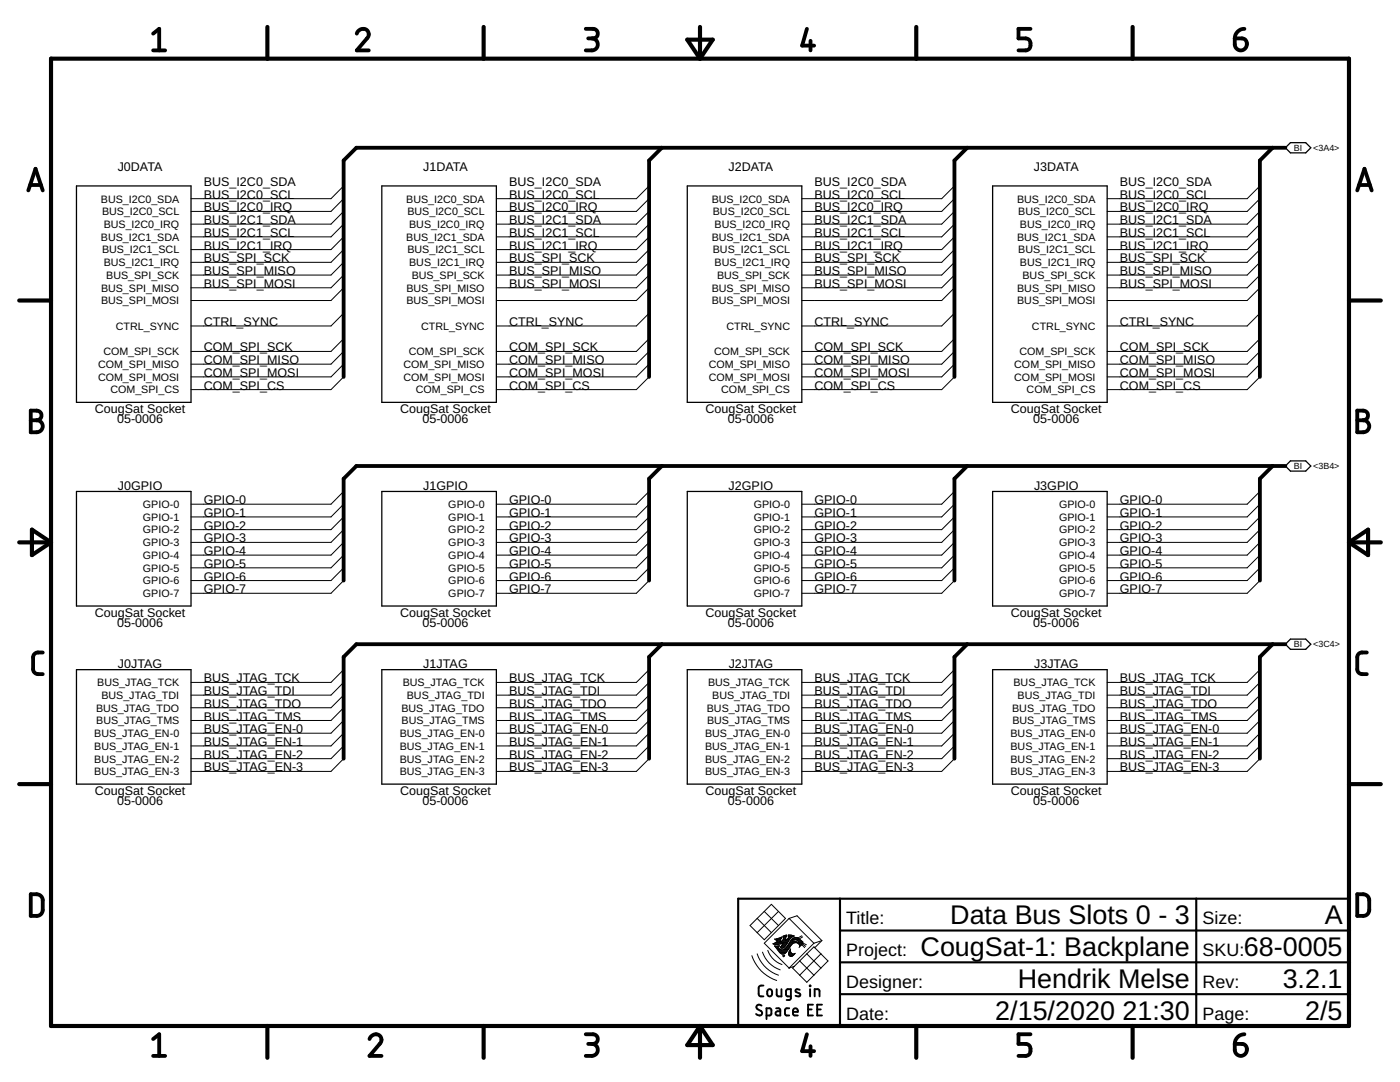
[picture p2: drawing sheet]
<svg xmlns="http://www.w3.org/2000/svg" width="279mm" height="216mm" viewBox="0 0 279 216" stroke-linecap="round" stroke-linejoin="round" font-family="sans-serif">
<g fill="none" stroke="#000" stroke-width=".83">
<path d="M10.2 11.7h259v193h-259zM53.4 5.4v6.3M96.5 5.4v6.3M137.2 7.9h5l-2.5 3.8zM139.7 5.4v6.3M182.9 5.4v6.3M226 5.4v6.3M3.8 60h6.4M269.2 60h6.4M3.8 108.2h6.4M6.4 105.7l3.8 2.5-3.8 2.6zM269.2 108.2h6.4"/>
<path d="M269.2 108.2l3.8-2.5v5.1zM3.8 156.5h6.4M269.2 156.5h6.4M53.4 204.7v6.4M96.5 204.7v6.4M139.7 204.7v6.4M139.7 204.7l2.5 3.8h-5zM182.9 204.7v6.4M226 204.7v6.4"/>
</g>
<g fill="none" stroke="#000" stroke-width=".76">
<path d="M30.6 6.7l1.2-.9v4.3M30.6 10.1h2.4M71.2 6.7a1.18 1.18 0 0 1 1.6-.9 1.18 1.18 0 0 1 .6 1.7l-2.2 2.6h2.4M116.9 5.8h1.4a.95 .95 0 0 1 1 .9 .95 .95 0 0 1-1 1h-.9M118.1 7.7a1.2 1.2 0 0 1 1.2 1.2 1.2 1.2 0 0 1-1.2 1.2h-1.2M161 5.8l-.9 3.3h2.4M161.8 8.1v2M205.7 5.8h-2.4v1.9h1.4a1.22 1.22 0 0 1 1 1.2 1.22 1.22 0 0 1-1 1.2h-1.4M246.4 7.7h1.5a1.2 1.2 0 0 1 .9 1.3 1.2 1.2 0 0 1-1.2 1 1.2 1.2 0 0 1-1.2-1.1zM248.3 5.8a1.92 1.92 0 0 0-1.9 1.9M5.7 38l1.4-4.3 1.4 4.3M6 36.9h2.2"/>
<path d="M132.1 29.5l-2.6 2.5v43.2M193 29.5l-2.5 2.5v43.2M254 29.5l-2.6 2.5v43.2M256.5 29.5h-185.4l-2.5 2.5v43.2M270.9 38l1.4-4.3 1.4 4.3M271.2 36.9h2.2M6.1 81.9h1.2a.96 .96 0 0 1 1 1 .96 .96 0 0 1-1 1 1.2 1.2 0 0 1 1.2 1.2 1.2 1.2 0 0 1-1.2 1.2h-1.2zM6.1 83.9h1.2M132.1 93l-2.6 2.5v20.3M193 93l-2.5 2.5v20.3M254 93l-2.6 2.5v20.3M256.5 93h-185.4l-2.5 2.5v20.3"/>
<path d="M270.9 81.9h1.2a.96 .96 0 0 1 .9 1 .96 .96 0 0 1-.9 1 1.2 1.2 0 0 1 1.2 1.2 1.2 1.2 0 0 1-1.2 1.2h-1.2zM270.9 83.9h1.2M8.5 130.2a1.65 1.65 0 0 0-1.6 .3l-.3 .6v2.4l.3 .7a1.71 1.71 0 0 0 1.6 .3M132.1 128.5l-2.6 2.6v20.3M193 128.5l-2.5 2.6v20.3M254 128.5l-2.6 2.6v20.3M256.5 128.5h-185.4l-2.5 2.6v20.3M272.8 130.2a1.65 1.65 0 0 0-1.7 .3l-.2 .6v2.7l.2 .4a1.71 1.71 0 0 0 1.7 .3M6.1 178.4a2.43 2.43 0 0 1 2 .3l.3 .4 .1 .5v2.2l-.4 .7a2.35 2.35 0 0 1-2 .3zM270.9 178.4a2.43 2.43 0 0 1 1.9 .3l.3 .4 .2 .5-.1 2.2-.4 .7a2.35 2.35 0 0 1-1.9 .3zM30.6 207.3l1.2-.9v4.3M30.6 210.7h2.4"/>
<path d="M73.7 207.3a1.18 1.18 0 0 1 1.6-.9 1.18 1.18 0 0 1 .6 1.7l-2.2 2.6h2.4M116.9 206.4h1.4a.96 .96 0 0 1 1 .9 .96 .96 0 0 1-1 1h-.9M118.1 208.3a1.2 1.2 0 0 1 1.2 1.2 1.2 1.2 0 0 1-1.2 1.2h-1.2M161 206.4l-.9 3.3h2.4M161.8 208.8v1.9M205.7 206.4h-2.4v1.9h1.4a1.22 1.22 0 0 1 1 1.2 1.22 1.22 0 0 1-1 1.2h-1.4M246.4 208.3h1.5a1.2 1.2 0 0 1 .9 1.3 1.2 1.2 0 0 1-1.2 1.1 1.2 1.2 0 0 1-1.2-1.2zM248.3 206.4a1.95 1.95 0 0 0-1.9 1.9"/>
</g>
<path d="M167.6 179.3v25.4M238.7 179.3v25.4M269.2 179.3h-121.9v25.4M167.6 198.4h101.6M167.6 192h101.6M167.6 185.7h101.6" fill="none" stroke="#000" stroke-width=".42"/>
<g fill="none" stroke="#000" stroke-width=".2">
<path d="M68.6 37.1l-2.5 2.5h-28M68.6 39.6l-2.5 2.6h-28M129.5 37.1l-2.5 2.5h-27.9M129.5 39.6l-2.5 2.6h-27.9M190.5 37.1l-2.6 2.5h-27.9M190.5 39.6l-2.6 2.6h-27.9M251.4 37.1l-2.5 2.5h-27.9M251.4 39.6l-2.5 2.6h-27.9M68.6 42.2l-2.5 2.5h-28M68.6 44.7l-2.5 2.6h-28M68.6 47.3l-2.5 2.5h-28M68.6 49.8l-2.5 2.5h-28"/>
<path d="M68.6 52.3l-2.5 2.6h-28M68.6 54.9l-2.5 2.5h-28M68.6 57.4l-2.5 2.6h-28M129.5 42.2l-2.5 2.5h-27.9M129.5 44.7l-2.5 2.6h-27.9M129.5 47.3l-2.5 2.5h-27.9M129.5 49.8l-2.5 2.5h-27.9M129.5 52.3l-2.5 2.6h-27.9M129.5 54.9l-2.5 2.5h-27.9M129.5 57.4l-2.5 2.6h-27.9M190.5 42.2l-2.6 2.5h-27.9M190.5 44.7l-2.6 2.6h-27.9"/>
<path d="M190.5 47.3l-2.6 2.5h-27.9M190.5 49.8l-2.6 2.5h-27.9M190.5 52.3l-2.6 2.6h-27.9M190.5 54.9l-2.6 2.5h-27.9M190.5 57.4l-2.6 2.6h-27.9M251.4 42.2l-2.5 2.5h-27.9M251.4 44.7l-2.5 2.6h-27.9M251.4 47.3l-2.5 2.5h-27.9M251.4 49.8l-2.5 2.5h-27.9M251.4 52.3l-2.5 2.6h-27.9M251.4 54.9l-2.5 2.5h-27.9M251.4 57.4l-2.5 2.6h-27.9"/>
<path d="M68.6 62.5l-2.5 2.5h-28M68.6 67.6l-2.5 2.5h-28M68.6 70.1l-2.5 2.6h-28M68.6 72.7l-2.5 2.5h-28M68.6 75.2l-2.5 2.5h-28M129.5 62.5l-2.5 2.5h-27.9M129.5 67.6l-2.5 2.5h-27.9M129.5 70.1l-2.5 2.6h-27.9M129.5 72.7l-2.5 2.5h-27.9M129.5 75.2l-2.5 2.5h-27.9M190.5 62.5l-2.6 2.5h-27.9M190.5 67.6l-2.6 2.5h-27.9"/>
<path d="M190.5 70.1l-2.6 2.6h-27.9M190.5 72.7l-2.6 2.5h-27.9M190.5 75.2l-2.6 2.5h-27.9M251.4 62.5l-2.5 2.5h-27.9M251.4 67.6l-2.5 2.5h-27.9M251.4 70.1l-2.5 2.6h-27.9M251.4 72.7l-2.5 2.5h-27.9M251.4 75.2l-2.5 2.5h-27.9M68.6 98.1l-2.5 2.5h-28M129.5 98.1l-2.5 2.5h-27.9M190.5 98.1l-2.6 2.5h-27.9M251.4 98.1l-2.5 2.5h-27.9"/>
<path d="M68.6 100.6l-2.5 2.5h-28M68.6 103.1l-2.5 2.6h-28M68.6 105.7l-2.5 2.5h-28M68.6 108.2l-2.5 2.6h-28M68.6 110.8l-2.5 2.5h-28M68.6 113.3l-2.5 2.5h-28M68.6 115.8l-2.5 2.6h-28M129.5 100.6l-2.5 2.5h-27.9M129.5 103.1l-2.5 2.6h-27.9M129.5 105.7l-2.5 2.5h-27.9M129.5 108.2l-2.5 2.6h-27.9M129.5 110.8l-2.5 2.5h-27.9"/>
<path d="M129.5 113.3l-2.5 2.5h-27.9M129.5 115.8l-2.5 2.6h-27.9M190.5 100.6l-2.6 2.5h-27.9M190.5 103.1l-2.6 2.6h-27.9M190.5 105.7l-2.6 2.5h-27.9M190.5 108.2l-2.6 2.6h-27.9M190.5 110.8l-2.6 2.5h-27.9M190.5 113.3l-2.6 2.5h-27.9M190.5 115.8l-2.6 2.6h-27.9M251.4 100.6l-2.5 2.5h-27.9M251.4 103.1l-2.5 2.6h-27.9M251.4 105.7l-2.5 2.5h-27.9"/>
<path d="M251.4 108.2l-2.5 2.6h-27.9M251.4 110.8l-2.5 2.5h-27.9M251.4 113.3l-2.5 2.5h-27.9M251.4 115.8l-2.5 2.6h-27.9M68.6 133.6l-2.5 2.6h-28M68.6 136.2l-2.5 2.5h-28M68.6 138.7l-2.5 2.5h-28M129.5 133.6l-2.5 2.6h-27.9M129.5 136.2l-2.5 2.5h-27.9M129.5 138.7l-2.5 2.5h-27.9M190.5 133.6l-2.6 2.6h-27.9M190.5 136.2l-2.6 2.5h-27.9"/>
<path d="M190.5 138.7l-2.6 2.5h-27.9M251.4 133.6l-2.5 2.6h-27.9M251.4 136.2l-2.5 2.5h-27.9M251.4 138.7l-2.5 2.5h-27.9M68.6 141.2l-2.5 2.6h-28M68.6 143.8l-2.5 2.5h-28M68.6 146.3l-2.5 2.5h-28M68.6 148.8l-2.5 2.6h-28M68.6 151.4l-2.5 2.5h-28M129.5 141.2l-2.5 2.6h-27.9M129.5 143.8l-2.5 2.5h-27.9M129.5 146.3l-2.5 2.5h-27.9"/>
<path d="M129.5 148.8l-2.5 2.6h-27.9M129.5 151.4l-2.5 2.5h-27.9M190.5 141.2l-2.6 2.6h-27.9M190.5 143.8l-2.6 2.5h-27.9M190.5 146.3l-2.6 2.5h-27.9M190.5 148.8l-2.6 2.6h-27.9M190.5 151.4l-2.6 2.5h-27.9M251.4 141.2l-2.5 2.6h-27.9M251.4 143.8l-2.5 2.5h-27.9M251.4 146.3l-2.5 2.5h-27.9M251.4 148.8l-2.5 2.6h-27.9M251.4 151.4l-2.5 2.5h-27.9"/>
<path d="M150.1 190.7a7.7 7.7 0 0 0 4.9 4.9M151.1 190.3a6.7 6.7 0 0 0 4.3 4.3M151.1 183.3l-1.4 1.4 2.8 2.8 2.9-2.8M151.1 183.3l2.8 2.8M152.2 190a5.6 5.6 0 0 0 3.5 3.5M152.5 181.9l1.4-1.5 2.9 2.9-1.4 1.4M152.5 181.9l-1.4 1.4M152.5 181.9l2.9 2.8M153.2 189.6a4.6 4.6 0 0 0 2.9 2.9M154.3 188.3h1.7M154.5 188.4h1M154.6 188.2h2.5"/>
<path d="M154.7 188.9h.7M154.7 187.5h1.1M154.8 189h.5M154.8 188h2.4M154.9 189.1h.4M154.9 187.6h.8M155 187.3h.9M155 189.2h.4M155 187.9h.7M155.1 189.4h.5M155.1 187.7h.6M155.1 187.8h.6"/>
<path d="M155.2 189.5h.6M155.2 188.8h.3M155.2 189.6h2M155.3 189v.1M155.3 189.7h1.8M155.4 181.9l-4.3 4.2M155.4 187.2h.6M155.4 188.9l.2-.2-1 .1 .9 1.1M155.4 188.9l-.1 .1M155.4 189.8h1.7M155.5 189.9h1.5M155.5 189.9l.5 .5 .6-.1"/>
<path d="M155.6 190.1h1.3M155.7 187.1h.3M155.7 187.9h1.6M155.7 190.2h1M155.7 187.6v.4M155.7 189h.8M155.8 189.1h.6M155.9 188.9l-.2 .1 .1 .1M155.9 188.9h.7M155.9 190.3h.7M155.9 187h.1M156 187l-1.4 .4 .6 .3-1 .6 .8 .2 1.3-.3-.3 .5"/>
<path d="M156 187v.3l-.3 .3M156 188.8h.7M156 188.7l-.1 .2M156 187.8h1.4M156 188.6h.8M156.1 188.5h.8M156.1 187.7h1.3M156.2 188.4h.8M156.2 187.6l-.5 .4M156.2 188.3h.9M156.2 187.6h.6M156.3 186.9h.7"/>
<path d="M156.3 190.8h.2M156.3 187.1h.5M156.3 187h.5M156.3 187.5h.5M156.4 187.3h.4M156.4 190.9h.1M156.4 189.5h.9M156.4 187.2h.4M156.4 186.8h.6M156.5 190.8l-.1 .1M156.6 190.6h.1M156.6 189.4h.8"/>
<path d="M156.6 190.6l-.4 .1 .2 .2M156.6 190.6l-.1 .2M156.7 189.2h.8M156.8 186.6h.2M156.8 189.1h.7M156.9 187.6h.6M157 189h.6M157 189a.92 .92 0 0 1-1.7 .1M157 186.9h-.2v.3M157 186.9v-.3l-.7 .2v.4l.1-.1-.2 .5M157 188.9h.7M157 187.5h.6"/>
<path d="M157.1 188.8h.7M157.2 187.3h.5M157.2 189.7l-.6 .6M157.2 188.6h.7M157.3 187.2h.5M157.3 188.5h.7M157.3 186.8h1.1M157.3 186.6h.7M157.3 189.5l-.1 .2M157.4 188.4h.7M157.4 187.1h.5M157.4 190.4l.2 .4"/>
<path d="M157.4 190.4h1.1M157.4 190.3h.7M157.4 190.2h.5M157.4 187l-.1-.4 1.2 .2a3 3 0 0 0-1.6 1.8l-.6 .6-.5-.1M157.4 187l-.6 .6v-.4M157.4 187h.7M157.4 190.5h1M157.4 190.1h.4M157.4 188.3h.8M157.5 186.9h.8M157.5 183.3l4.9 4.9M157.5 183.3l-5 4.9 5 5"/>
<path d="M157.5 183.3l1.6-.6 4.9 5M157.5 189.9h.3M157.5 190.6h.8M157.5 188.2h1M157.5 189.8h.3M157.6 189.7h.1M157.6 188h1.5M157.6 189.6l.2-.2-.1 .3M157.6 189.6l-.2 .8M157.6 189.6h.1M157.6 190.8h.5M157.6 187.9h1.4"/>
<path d="M157.7 189.5h.1M157.7 188.9l-.4 .6M157.7 189.7l.1 .4M157.7 187.8h1M157.7 187.8l-.7 1.2M157.7 187.8a1.15 1.15 0 0 1 2.1-.2l.2 .2M157.8 187.7h.4M157.8 190.1l.3 .2h.5M157.9 187.6h.4M158 187.5h.6M158.1 188.4l-.4 .5M158.1 187.3h1.4"/>
<path d="M158.3 187.2h1M158.5 190.4l-.5 .4h-.4M158.5 187.1h.6M158.6 190.3l.1-.1-.2 .2M158.6 190.3h.1M158.7 187.5h.9M159 187.6l.2 .1M159 187.6l-.4-.1-.5 .3h.6l.4 .2M159 187.6h.8M159.1 188l.2 .2M159.2 187.7h.7M159.2 188.2h.1"/>
<path d="M159.2 187.7l.2 .3M159.3 187.8h.8M159.3 188.2l-.6-.1-.6 .3M159.3 188.2h.1M159.3 188.3h.8M159.3 187.9h.9M159.4 188h.8M159.4 188v.2h-.1l.2 .2M159.4 188.2h.8M159.5 188.4h.5M159.5 188.4l.1 .3M159.5 188.5h.5"/>
<path d="M159.6 188.9l-.1 .2M159.6 188.6h.2M159.6 188.9h.1M159.6 191.7l2.8 2.9M159.6 188.8h.1M159.6 188.7v.2M160 188.5l.6 .6M160 186.7l-.8 .5M160 187.8l.2 .1M160.1 188.3l.7 .5M160.1 188.3l-.5 .6M160.2 188.2l.7 .3"/>
<path d="M160.2 186.9l-.7 .5M160.2 187.9l-.1 .4M161 190.3l-2.8 2.9 2.8 2.8 1.4-1.4M161 190.3l1.4-1.4 2.8 2.8-1.4 1.5M161 190.3l2.8 2.9M162.4 188.2l-4.9 5 1-.4M163.8 193.2l-1.4 1.4M163.8 190.3l-4.2 4.3M164 187.7l-1.6 .5M164 187.7l-1.4 1.4"/>
</g>
<g fill="none" stroke="#000" stroke-width=".38">
<path d="M152.4 196.7h-.7l-.3 .4 .1 1.5 .2 .2h.7M153.2 197.5l.5-.1a.81 .81 0 0 1 0 1.4h-.3l-.2-.3zM155 197.4v1.2l.4 .2h.6v-1.4M157.8 198.8h-.7l-.2-.2v-.9l.2-.3h.7v1.8l-.2 .3h-.6M159.6 197.5l-.7-.1-.2 .4 1 .5v.4a.75 .75 0 0 1-.9 0M161.6 196.7l.1 .1zM161.7 197.4v1.4M162.6 198.8v-1.4l.8 .1 .2 1.3M152 200.7a.54 .54 0 0 0-.8-.1 .54 .54 0 0 0 0 .8l.7 .3a.54 .54 0 0 1 0 .9 .54 .54 0 0 1-.8-.1l-.2-.2M153 202.6h.7l.2-.2v-1l-.2-.2h-.7v2.1M154.9 201.2h.6l.2 .2v1.2h-.5a.42 .42 0 0 1-.4-.4 .42 .42 0 0 1 .4-.4h.5M157.5 201.2h-.6l-.2 .3 .1 1 .7 .1"/>
<path d="M158.3 201.9h.9a.5 .5 0 0 0-.3-.7 .5 .5 0 0 0-.6 .5l.1 .8 .8 .1M161.3 201.4h.7M162.2 200.5h-.9v2.1h.9M163.1 201.4h.7M164 200.5h-.9v2.1h.9"/>
</g>
<g fill="none" stroke="#000" stroke-width=".25">
<path d="M15.3 37.1h22.8v43.2h-22.8zM76.2 37.1h22.9v43.2h-22.9zM137.2 37.1h22.8v43.2h-22.8zM198.1 37.1h22.9v43.2h-22.9zM256.5 29.5l1-1h3.1l1 1-1 1h-3.1zM15.3 98.1h22.8v22.8h-22.8zM76.2 98.1h22.9v22.8h-22.9zM137.2 98.1h22.8v22.8h-22.8zM198.1 98.1h22.9v22.8h-22.9zM257.5 92h3.1l1 1-1 1h-3.1l-1-1zM15.3 133.6h22.8v22.9h-22.8zM76.2 133.6h22.9v22.9h-22.9z"/>
<path d="M137.2 133.6h22.8v22.9h-22.8zM198.1 133.6h22.9v22.9h-22.9zM257.5 127.5h3.1l1 1-1 1.1h-3.1l-1-1.1z"/>
</g>
<g font-size="5.4">
<text x="189.7" y="184.4">Data Bus Slots 0 - 3</text>
<text x="264.4" y="184.4">A</text>
<text x="183.7" y="190.8">CougSat-1: Backplane</text>
<text x="248.2" y="190.8">68-0005</text>
<text x="203.1" y="197.1">Hendrik Melse</text>
<text x="256" y="197.1">3.2.1</text>
<text x="198.6" y="203.5">2/15/2020</text>
<text x="224" y="203.5">21:30</text>
<text x="260.5" y="203.5">2/5</text>
</g>
<g font-size="3.6">
<text x="168.9" y="184.4">Title:</text>
<text x="240" y="184.4">Size:</text>
<text x="168.9" y="190.8">Project:</text>
<text x="240" y="190.8">SKU:</text>
<text x="168.9" y="197.1">Designer:</text>
<text x="240" y="197.1">Rev:</text>
<text x="168.9" y="203.5">Date:</text>
<text x="240" y="203.5">Page:</text>
</g>
<g font-size="2.5">
<text x="23.5" y="34.2">J0DATA</text>
<text x="84.4" y="34.2">J1DATA</text>
<text x="145.4" y="34.2">J2DATA</text>
<text x="206.3" y="34.2">J3DATA</text>
<text x="40.7" y="37.1">BUS_I2C0_SDA</text>
<text x="40.7" y="39.7">BUS_I2C0_SCL</text>
<text x="101.6" y="37.1">BUS_I2C0_SDA</text>
<text x="101.6" y="39.7">BUS_I2C0_SCL</text>
<text x="162.6" y="37.1">BUS_I2C0_SDA</text>
<text x="162.6" y="39.7">BUS_I2C0_SCL</text>
<text x="223.5" y="37.1">BUS_I2C0_SDA</text>
<text x="223.5" y="39.7">BUS_I2C0_SCL</text>
<text x="40.7" y="42.2">BUS_I2C0_IRQ</text>
<text x="40.7" y="44.7">BUS_I2C1_SDA</text>
<text x="40.7" y="47.3">BUS_I2C1_SCL</text>
<text x="101.6" y="42.2">BUS_I2C0_IRQ</text>
<text x="101.6" y="44.7">BUS_I2C1_SDA</text>
<text x="101.6" y="47.3">BUS_I2C1_SCL</text>
<text x="162.6" y="42.2">BUS_I2C0_IRQ</text>
<text x="162.6" y="44.7">BUS_I2C1_SDA</text>
<text x="162.6" y="47.3">BUS_I2C1_SCL</text>
<text x="223.5" y="42.2">BUS_I2C0_IRQ</text>
<text x="223.5" y="44.7">BUS_I2C1_SDA</text>
<text x="223.5" y="47.3">BUS_I2C1_SCL</text>
<text x="40.7" y="49.8">BUS_I2C1_IRQ</text>
<text x="40.7" y="52.3">BUS_SPI_SCK</text>
<text x="101.6" y="49.8">BUS_I2C1_IRQ</text>
<text x="101.6" y="52.3">BUS_SPI_SCK</text>
<text x="162.6" y="49.8">BUS_I2C1_IRQ</text>
<text x="162.6" y="52.3">BUS_SPI_SCK</text>
<text x="223.5" y="49.8">BUS_I2C1_IRQ</text>
<text x="223.5" y="52.3">BUS_SPI_SCK</text>
<text x="40.7" y="54.9">BUS_SPI_MISO</text>
<text x="40.7" y="57.4">BUS_SPI_MOSI</text>
<text x="101.6" y="54.9">BUS_SPI_MISO</text>
<text x="101.6" y="57.4">BUS_SPI_MOSI</text>
<text x="162.6" y="54.9">BUS_SPI_MISO</text>
<text x="162.6" y="57.4">BUS_SPI_MOSI</text>
<text x="223.5" y="54.9">BUS_SPI_MISO</text>
<text x="223.5" y="57.4">BUS_SPI_MOSI</text>
<text x="40.7" y="65">CTRL_SYNC</text>
<text x="101.6" y="65">CTRL_SYNC</text>
<text x="162.6" y="65">CTRL_SYNC</text>
<text x="223.5" y="65">CTRL_SYNC</text>
<text x="40.7" y="70.1">COM_SPI_SCK</text>
<text x="101.6" y="70.1">COM_SPI_SCK</text>
<text x="162.6" y="70.1">COM_SPI_SCK</text>
<text x="223.5" y="70.1">COM_SPI_SCK</text>
<text x="40.7" y="72.7">COM_SPI_MISO</text>
<text x="40.7" y="75.2">COM_SPI_MOSI</text>
<text x="40.7" y="77.7">COM_SPI_CS</text>
<text x="101.6" y="72.7">COM_SPI_MISO</text>
<text x="101.6" y="75.2">COM_SPI_MOSI</text>
<text x="101.6" y="77.7">COM_SPI_CS</text>
<text x="162.6" y="72.7">COM_SPI_MISO</text>
<text x="162.6" y="75.2">COM_SPI_MOSI</text>
<text x="162.6" y="77.7">COM_SPI_CS</text>
<text x="223.5" y="72.7">COM_SPI_MISO</text>
<text x="223.5" y="75.2">COM_SPI_MOSI</text>
<text x="223.5" y="77.7">COM_SPI_CS</text>
<text x="18.9" y="82.4">CougSat Socket</text>
<text x="79.8" y="82.4">CougSat Socket</text>
<text x="140.8" y="82.4">CougSat Socket</text>
<text x="201.7" y="82.4">CougSat Socket</text>
<text x="23.4" y="84.5">05-0006</text>
<text x="84.3" y="84.5">05-0006</text>
<text x="145.3" y="84.5">05-0006</text>
<text x="206.2" y="84.5">05-0006</text>
<text x="23.5" y="97.7">J0GPIO</text>
<text x="40.7" y="100.6">GPIO-0</text>
<text x="84.5" y="97.7">J1GPIO</text>
<text x="101.6" y="100.6">GPIO-0</text>
<text x="145.4" y="97.7">J2GPIO</text>
<text x="162.6" y="100.6">GPIO-0</text>
<text x="206.4" y="97.7">J3GPIO</text>
<text x="223.5" y="100.6">GPIO-0</text>
<text x="40.7" y="103.1">GPIO-1</text>
<text x="40.7" y="105.7">GPIO-2</text>
<text x="101.6" y="103.1">GPIO-1</text>
<text x="101.6" y="105.7">GPIO-2</text>
<text x="162.6" y="103.1">GPIO-1</text>
<text x="162.6" y="105.7">GPIO-2</text>
<text x="223.5" y="103.1">GPIO-1</text>
<text x="223.5" y="105.7">GPIO-2</text>
<text x="40.7" y="108.2">GPIO-3</text>
<text x="40.7" y="110.8">GPIO-4</text>
<text x="40.7" y="113.3">GPIO-5</text>
<text x="101.6" y="108.2">GPIO-3</text>
<text x="101.6" y="110.8">GPIO-4</text>
<text x="101.6" y="113.3">GPIO-5</text>
<text x="162.6" y="108.2">GPIO-3</text>
<text x="162.6" y="110.8">GPIO-4</text>
<text x="162.6" y="113.3">GPIO-5</text>
<text x="223.5" y="108.2">GPIO-3</text>
<text x="223.5" y="110.8">GPIO-4</text>
<text x="223.5" y="113.3">GPIO-5</text>
<text x="40.7" y="115.8">GPIO-6</text>
<text x="40.7" y="118.4">GPIO-7</text>
<text x="101.6" y="115.8">GPIO-6</text>
<text x="101.6" y="118.4">GPIO-7</text>
<text x="162.6" y="115.8">GPIO-6</text>
<text x="162.6" y="118.4">GPIO-7</text>
<text x="223.5" y="115.8">GPIO-6</text>
<text x="223.5" y="118.4">GPIO-7</text>
<text x="18.9" y="123.1">CougSat Socket</text>
<text x="23.4" y="125.1">05-0006</text>
<text x="79.8" y="123.1">CougSat Socket</text>
<text x="84.3" y="125.1">05-0006</text>
<text x="140.8" y="123.1">CougSat Socket</text>
<text x="145.3" y="125.1">05-0006</text>
<text x="201.7" y="123.1">CougSat Socket</text>
<text x="206.2" y="125.1">05-0006</text>
<text x="23.5" y="133.2">J0JTAG</text>
<text x="40.7" y="136.2">BUS_JTAG_TCK</text>
<text x="84.5" y="133.2">J1JTAG</text>
<text x="101.6" y="136.2">BUS_JTAG_TCK</text>
<text x="145.4" y="133.2">J2JTAG</text>
<text x="162.6" y="136.2">BUS_JTAG_TCK</text>
<text x="206.4" y="133.2">J3JTAG</text>
<text x="223.5" y="136.2">BUS_JTAG_TCK</text>
<text x="40.7" y="138.7">BUS_JTAG_TDI</text>
<text x="40.7" y="141.2">BUS_JTAG_TDO</text>
<text x="40.7" y="143.8">BUS_JTAG_TMS</text>
<text x="101.6" y="138.7">BUS_JTAG_TDI</text>
<text x="101.6" y="141.2">BUS_JTAG_TDO</text>
<text x="101.6" y="143.8">BUS_JTAG_TMS</text>
<text x="162.6" y="138.7">BUS_JTAG_TDI</text>
<text x="162.6" y="141.2">BUS_JTAG_TDO</text>
<text x="162.6" y="143.8">BUS_JTAG_TMS</text>
<text x="223.5" y="138.7">BUS_JTAG_TDI</text>
<text x="223.5" y="141.2">BUS_JTAG_TDO</text>
<text x="223.5" y="143.8">BUS_JTAG_TMS</text>
<text x="40.7" y="146.3">BUS_JTAG_EN-0</text>
<text x="40.7" y="148.9">BUS_JTAG_EN-1</text>
<text x="101.6" y="146.3">BUS_JTAG_EN-0</text>
<text x="101.6" y="148.9">BUS_JTAG_EN-1</text>
<text x="162.6" y="146.3">BUS_JTAG_EN-0</text>
<text x="162.6" y="148.9">BUS_JTAG_EN-1</text>
<text x="223.5" y="146.3">BUS_JTAG_EN-0</text>
<text x="223.5" y="148.9">BUS_JTAG_EN-1</text>
<text x="40.7" y="151.4">BUS_JTAG_EN-2</text>
<text x="40.7" y="153.9">BUS_JTAG_EN-3</text>
<text x="101.6" y="151.4">BUS_JTAG_EN-2</text>
<text x="101.6" y="153.9">BUS_JTAG_EN-3</text>
<text x="162.6" y="151.4">BUS_JTAG_EN-2</text>
<text x="162.6" y="153.9">BUS_JTAG_EN-3</text>
<text x="223.5" y="151.4">BUS_JTAG_EN-2</text>
<text x="223.5" y="153.9">BUS_JTAG_EN-3</text>
<text x="18.9" y="158.6">CougSat Socket</text>
<text x="23.4" y="160.7">05-0006</text>
<text x="79.8" y="158.6">CougSat Socket</text>
<text x="84.3" y="160.7">05-0006</text>
<text x="140.8" y="158.6">CougSat Socket</text>
<text x="145.3" y="160.7">05-0006</text>
<text x="201.7" y="158.6">CougSat Socket</text>
<text x="206.2" y="160.7">05-0006</text>
</g>
<g font-size="2.1">
<text x="20.1" y="40.4">BUS_I2C0_SDA</text>
<text x="81.1" y="40.4">BUS_I2C0_SDA</text>
<text x="142" y="40.4">BUS_I2C0_SDA</text>
<text x="203" y="40.4">BUS_I2C0_SDA</text>
<text x="20.4" y="43">BUS_I2C0_SCL</text>
<text x="20.7" y="45.5">BUS_I2C0_IRQ</text>
<text x="81.3" y="43">BUS_I2C0_SCL</text>
<text x="81.7" y="45.5">BUS_I2C0_IRQ</text>
<text x="142.3" y="43">BUS_I2C0_SCL</text>
<text x="142.6" y="45.5">BUS_I2C0_IRQ</text>
<text x="203.2" y="43">BUS_I2C0_SCL</text>
<text x="203.6" y="45.5">BUS_I2C0_IRQ</text>
<text x="20.1" y="48">BUS_I2C1_SDA</text>
<text x="20.4" y="50.6">BUS_I2C1_SCL</text>
<text x="20.7" y="53.1">BUS_I2C1_IRQ</text>
<text x="81.1" y="48">BUS_I2C1_SDA</text>
<text x="81.3" y="50.6">BUS_I2C1_SCL</text>
<text x="81.7" y="53.1">BUS_I2C1_IRQ</text>
<text x="142" y="48">BUS_I2C1_SDA</text>
<text x="142.3" y="50.6">BUS_I2C1_SCL</text>
<text x="142.6" y="53.1">BUS_I2C1_IRQ</text>
<text x="203" y="48">BUS_I2C1_SDA</text>
<text x="203.2" y="50.6">BUS_I2C1_SCL</text>
<text x="203.6" y="53.1">BUS_I2C1_IRQ</text>
<text x="20.2" y="58.2">BUS_SPI_MISO</text>
<text x="21.2" y="55.7">BUS_SPI_SCK</text>
<text x="81.1" y="58.2">BUS_SPI_MISO</text>
<text x="82.2" y="55.7">BUS_SPI_SCK</text>
<text x="142.1" y="58.2">BUS_SPI_MISO</text>
<text x="143.1" y="55.7">BUS_SPI_SCK</text>
<text x="203" y="58.2">BUS_SPI_MISO</text>
<text x="204.1" y="55.7">BUS_SPI_SCK</text>
<text x="20.2" y="60.7">BUS_SPI_MOSI</text>
<text x="23.1" y="65.8">CTRL_SYNC</text>
<text x="81.1" y="60.7">BUS_SPI_MOSI</text>
<text x="84" y="65.8">CTRL_SYNC</text>
<text x="142.1" y="60.7">BUS_SPI_MOSI</text>
<text x="145" y="65.8">CTRL_SYNC</text>
<text x="203" y="60.7">BUS_SPI_MOSI</text>
<text x="205.9" y="65.8">CTRL_SYNC</text>
<text x="20.6" y="70.9">COM_SPI_SCK</text>
<text x="81.6" y="70.9">COM_SPI_SCK</text>
<text x="142.5" y="70.9">COM_SPI_SCK</text>
<text x="203.5" y="70.9">COM_SPI_SCK</text>
<text x="19.6" y="73.4">COM_SPI_MISO</text>
<text x="19.6" y="76">COM_SPI_MOSI</text>
<text x="80.5" y="73.4">COM_SPI_MISO</text>
<text x="80.5" y="76">COM_SPI_MOSI</text>
<text x="141.5" y="73.4">COM_SPI_MISO</text>
<text x="141.5" y="76">COM_SPI_MOSI</text>
<text x="202.4" y="73.4">COM_SPI_MISO</text>
<text x="202.4" y="76">COM_SPI_MOSI</text>
<text x="22" y="78.5">COM_SPI_CS</text>
<text x="83" y="78.5">COM_SPI_CS</text>
<text x="143.9" y="78.5">COM_SPI_CS</text>
<text x="204.9" y="78.5">COM_SPI_CS</text>
<text x="28.5" y="101.4">GPIO-0</text>
<text x="89.5" y="101.4">GPIO-0</text>
<text x="150.4" y="101.4">GPIO-0</text>
<text x="211.4" y="101.4">GPIO-0</text>
<text x="28.5" y="103.9">GPIO-1</text>
<text x="28.5" y="106.4">GPIO-2</text>
<text x="89.5" y="103.9">GPIO-1</text>
<text x="89.5" y="106.4">GPIO-2</text>
<text x="150.4" y="103.9">GPIO-1</text>
<text x="150.4" y="106.4">GPIO-2</text>
<text x="211.4" y="103.9">GPIO-1</text>
<text x="211.4" y="106.4">GPIO-2</text>
<text x="28.5" y="109">GPIO-3</text>
<text x="28.5" y="111.5">GPIO-4</text>
<text x="89.5" y="109">GPIO-3</text>
<text x="89.5" y="111.5">GPIO-4</text>
<text x="150.4" y="109">GPIO-3</text>
<text x="150.4" y="111.5">GPIO-4</text>
<text x="211.4" y="109">GPIO-3</text>
<text x="211.4" y="111.5">GPIO-4</text>
<text x="28.5" y="114.1">GPIO-5</text>
<text x="28.5" y="116.6">GPIO-6</text>
<text x="28.5" y="119.1">GPIO-7</text>
<text x="89.5" y="114.1">GPIO-5</text>
<text x="89.5" y="116.6">GPIO-6</text>
<text x="89.5" y="119.1">GPIO-7</text>
<text x="150.4" y="114.1">GPIO-5</text>
<text x="150.4" y="116.6">GPIO-6</text>
<text x="150.4" y="119.1">GPIO-7</text>
<text x="211.4" y="114.1">GPIO-5</text>
<text x="211.4" y="116.6">GPIO-6</text>
<text x="211.4" y="119.1">GPIO-7</text>
<text x="19.4" y="136.9">BUS_JTAG_TCK</text>
<text x="80.4" y="136.9">BUS_JTAG_TCK</text>
<text x="141.3" y="136.9">BUS_JTAG_TCK</text>
<text x="202.3" y="136.9">BUS_JTAG_TCK</text>
<text x="19.2" y="142">BUS_JTAG_TDO</text>
<text x="20.2" y="139.5">BUS_JTAG_TDI</text>
<text x="80.1" y="142">BUS_JTAG_TDO</text>
<text x="81.2" y="139.5">BUS_JTAG_TDI</text>
<text x="141.1" y="142">BUS_JTAG_TDO</text>
<text x="142.1" y="139.5">BUS_JTAG_TDI</text>
<text x="202" y="142">BUS_JTAG_TDO</text>
<text x="203.1" y="139.5">BUS_JTAG_TDI</text>
<text x="18.8" y="147.1">BUS_JTAG_EN-0</text>
<text x="18.8" y="149.6">BUS_JTAG_EN-1</text>
<text x="19.2" y="144.5">BUS_JTAG_TMS</text>
<text x="79.8" y="147.1">BUS_JTAG_EN-0</text>
<text x="79.8" y="149.6">BUS_JTAG_EN-1</text>
<text x="80.2" y="144.5">BUS_JTAG_TMS</text>
<text x="140.7" y="147.1">BUS_JTAG_EN-0</text>
<text x="140.7" y="149.6">BUS_JTAG_EN-1</text>
<text x="141.1" y="144.5">BUS_JTAG_TMS</text>
<text x="201.7" y="147.1">BUS_JTAG_EN-0</text>
<text x="201.7" y="149.6">BUS_JTAG_EN-1</text>
<text x="202.1" y="144.5">BUS_JTAG_TMS</text>
<text x="18.8" y="152.2">BUS_JTAG_EN-2</text>
<text x="18.8" y="154.7">BUS_JTAG_EN-3</text>
<text x="79.8" y="152.2">BUS_JTAG_EN-2</text>
<text x="79.8" y="154.7">BUS_JTAG_EN-3</text>
<text x="140.7" y="152.2">BUS_JTAG_EN-2</text>
<text x="140.7" y="154.7">BUS_JTAG_EN-3</text>
<text x="201.7" y="152.2">BUS_JTAG_EN-2</text>
<text x="201.7" y="154.7">BUS_JTAG_EN-3</text>
</g>
<g font-size="1.8">
<text x="258.2" y="30.1">BI</text>
<text x="262.1" y="30.1">&lt;3A4&gt;</text>
<text x="258.2" y="93.6">BI</text>
<text x="262.1" y="93.6">&lt;3B4&gt;</text>
<text x="258.2" y="129.2">BI</text>
<text x="262.1" y="129.2">&lt;3C4&gt;</text>
</g>
</svg>
